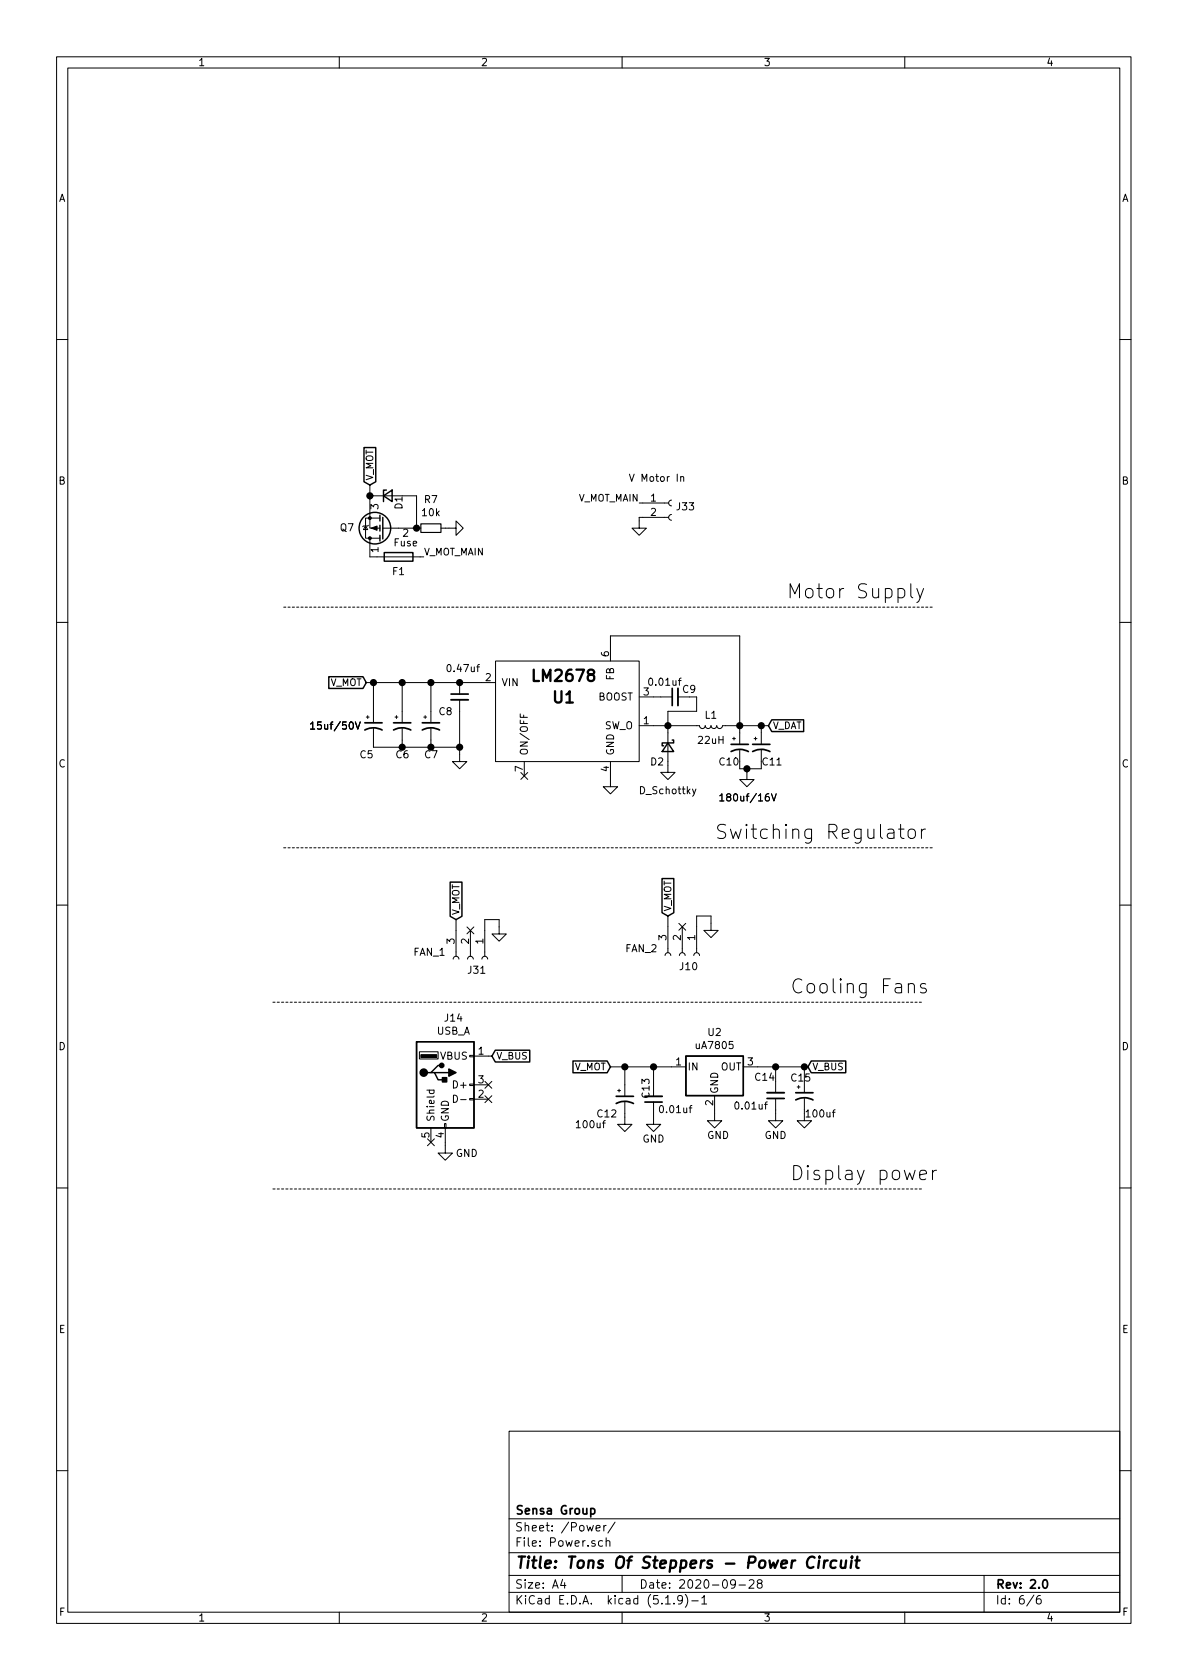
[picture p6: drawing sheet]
<svg xmlns="http://www.w3.org/2000/svg" width="210mm" height="297mm" viewBox="0 0 210 297" stroke-linecap="round" stroke-linejoin="round" font-family="sans-serif">
<g fill="none" stroke="#000" stroke-width=".18">
<path d="M10 10h190v277h-190zM12 12h186v273.1h-186zM60 10v2M110 10v2M160 10v2M10 60h2M198 60h2M64.6 93l.4 .6h-.7zM65.2 92.9l-.2 .1h-.7l-.2 .1M65.4 85.8v7.6h1.8M65.4 95.2v3.3h9.5M65.4 87.7h3.9"/>
<path d="M67.2 91.6h-2.6v3.6h2.6M67.7 93.4h6.7M71.1 87.7h2.6v5.7M78 93.4h2.6v-1.3l1.3 1.3-1.3 1.3v-1.3M111.3 83.8l.4 1.3 .4-1.3M113 88.9h5.2M118.2 91.5h-5.2v1.9h1.3l-1.3 1.3-1.2-1.3h1.2M118.7 91l-.3 .1-.2 .3 .1 .4 .4 .2M118.7 88.4l-.3 .1-.2 .4 .1 .3 .4 .2M120.4 84.4l.1-.1h.4v.8M10 110h2M87.6 116.9h25.4v17.8h-25.4z"/>
<path d="M107.9 116.9v-4.5h22.9v19.2M161.1 103.2v2.1l.3 .4M162.1 104l.6 1.7M163.3 104l-.8 2.3-.4 .2M198 110h2M54.9 128l.4-.4v1.3M54.9 128.9h.8M62.8 127.6l.5 1.3 .4-1.3M64.8 126.8h.5M64.8 120.7h22.8M65 126.5v.5M66 120.7v7.1"/>
<path d="M66 128.8v3.3h15.3M69.8 126.8h.6M70.1 126.5v.5M71.1 120.7v7.1M71.1 128.8v3.3M74.9 126.8h.5M75.2 126.5v.5M76.2 120.7v7.1M76.2 128.8v3.3M81.3 123.7v11h1.2l-1.2 1.2-1.3-1.2h1.3M81.3 120.7v2M92 126.2v.6h1.3"/>
<path d="M92.1 136.6l1.2 1.2M92.7 134.7v2.5M93.3 136.6l-1.2 1.2M107.9 134.7v4.4h1.3l-1.3 1.3-1.2-1.3h1.2M113 128.3h10.7l.1 .3 .3 .2 .4-.1 .2-.4 .1 .3 .3 .2 .4-.1 .2-.4 .1 .3 .4 .2 .3-.1 .2-.4 .1 .3 .4 .2 .4-.1 .2-.4h8.1M113 123.2h5.9M119.9 123.2h3.3v2.6h-5.1v10.8h1.3l-1.3 1.2-1.3-1.2h1.3M123.1 139.5l-.5 1.2-.1 .1M129.5 130.6h.5M129.8 130.3v.5M130.8 132.6v2.1M130.8 135.9h3.8"/>
<path d="M132.1 135.9v1.9h1.2l-1.2 1.3-1.3-1.3h1.3M133.3 130.6h.6M133.6 130.3v.5M134.6 128.3v3.3M134.6 132.6v2.1M127.3 140.7l.4-.4v1.3M127.3 141.6h.7M136.4 140.3l.5 1.3 .4-1.3M158.9 146.6h1M159.3 145.8v2.1l.1 .2 .5 .1M160.7 146.8a.69 .69 0 0 1 1.2 .3v.7a.67 .67 0 0 1-.7 .5 .67 .67 0 0 1-.6-.5zM162.9 146.6v1.6"/>
<path d="M163.7 146.6a.59 .59 0 0 0-.8 .5M10 160h2M80.1 169.6l.2-.3 .2-.2 .5 .1 .2 .4M80.6 162.6v6.5M82.6 163.9l1.2 1.2M82.7 169.6l.1-.3 .3-.2 .4 .1 .2 .4M83.2 164.5v4.6M83.8 163.9l-1.2 1.2M85.2 169.6l.1-.3 .3-.2 .5 .1 .1 .4M88.3 165.1h-1.3l1.3 1.3 1.2-1.3h-1.2v-2.5h-2.6v6.5M117.6 168.9l.1-.3 .3-.2 .4 .2 .2 .3M118.1 162v6.4"/>
<path d="M120 163.3l1.3 1.2M120.1 168.9l.2-.3 .2-.2 .5 .2 .2 .3M120.6 163.9v4.5M121.3 163.3l-1.3 1.2M122.7 168.9l.1-.3 .3-.2 .4 .2 .2 .3M125.7 164.5h-1.2l1.2 1.3 1.3-1.3h-1.3v-2.5h-2.5v6.4M160.6 174.1a.62 .62 0 0 1 1.1 .2v1.3M163.7 174l-.6-.1-.2 .1-.1 .3 .1 .3 .8 .2 .1 .3-.1 .3-.2 .2-.7-.2M198 160h2M74.2 186h3.3v1.2h-3.3zM75.5 192.7h1.3M76 192.7l-.1 .4 .2 .3 .6-.1v-.6"/>
<path d="M76.2 199.4v2.6M78.6 198.7h.3v.7h-.3zM78.7 199.4v4.5h1.3l-1.3 1.2-1.2-1.2h1.2M80.2 193.6a.64 .64 0 0 1 .7 .7 .64 .64 0 0 1-.7 .6zM81.5 194.4h.9M83.1 194.2h.7v.3h-.7zM83.1 191.7h.7v.2h-.7zM83.1 186.6h.7v.3h-.7zM83.8 186.7h3.2M83.8 194.3h2.6M83.8 191.8h2.6M85.8 193.7l1.2 1.3"/>
<path d="M85.8 191.2l1.2 1.2M87 191.2l-1.2 1.2M87 193.7l-1.2 1.3M107.9 188.6h13.4M109.2 192.8h.5M109.5 192.6v.5M110.5 194.9v3.9h1.3l-1.3 1.3-1.3-1.3h1.3M110.5 188.6v5.2M115.6 194.9v3.9h1.2l-1.2 1.3-1.3-1.3h1.3M115.6 188.6v5.2M126.4 193.7v4.5h1.2l-1.2 1.2-1.3-1.2h1.3M131.4 188.6h11.5"/>
<path d="M137.2 194.2v4h1.2l-1.2 1.2-1.3-1.2h1.3M137.2 188.6v4.6M141 192.2h.5M141.2 191.9v.5M142.2 194.2v4h1.3l-1.3 1.2-1.2-1.2h1.2M142.2 188.6v4.6M10 210h2M75.6 201.4l1.2 1.2M76.8 201.4l-1.2 1.2M162.6 207.7l1.2-.2-.1-.5-.7-.1-.2 .1-.2 .3v.9l.2 .2 .2 .2 .7-.2M164.9 206.9v1.7M165.6 206.9a.59 .59 0 0 0-.7 .5"/>
<path d="M198 210h2M90 253h108v32.1h-108zM10 260h2M90 278.5h108M90 274.5h108M90 268.5h108M99.5 279.2l-.4 1.1h1M99.8 279.8v1M105.4 270.2l.7-.1v-.3l-.5-.1-.2 .2 .1 .7h.6M106.6 272.5l-.5-.1-.3 .3 .1 .6 .2 .1 .5-.1M106.8 269.7v1M107.2 272.5h.1a.37 .37 0 0 1 .5 .1v.8"/>
<path d="M107.2 269.7l-.4 .1v.2M107.2 271.9v1.5M108.8 269.1l-1.3 2M110 278.5v3M130 279.9l-.1 .3a.48 .48 0 0 1-.6-.1v-.6a.48 .48 0 0 1 .6-.1l.1 .1a1.19 1.19 0 0 1-.2 1.2l-.5 .1M132.5 279.5l.2-.2h.3l.3 .2v.2v.2l-.9 .9h.9M134.2 279.9l-.3-.2 .1-.2 .2-.2 .4 .1 .2 .2-.1 .2-.6 .2a.48 .48 0 0 0-.1 .7l.2 .1 .5-.1a.48 .48 0 0 0-.1-.7l-.1-.1M174 278.5v6.6M198 260h2M60 285.1v1.9M90 281.5h108M110 285.1v1.9"/>
<path d="M117.7 283.6h.8M119.2 283.5v.1M120.7 282.7l-.1 .2a.48 .48 0 0 1-.6 .1l-.2-.3 .2-.5a.48 .48 0 0 1 .6 .1 1.27 1.27 0 0 1-.2 1.2l-.4 .1M121.2 281.9a1.71 1.71 0 0 1 0 2.3M122.3 283h1.2M124.1 282.5l.4-.4v1.5M124.1 283.6h.9M130.7 280.2h1.1M160 285.1v1.9M182.8 282l-1.2 2M184 282.1a.62 .62 0 0 0-.7 .6v.8l.3 .1 .4-.1 .1-.5-.1-.3h-.4l-.3 .3"/>
</g>
<g fill="none" stroke="#000" stroke-width=".3">
<path d="M64.5 129.1a3.2 3.2 0 0 1 3.1 0M64.5 127.8h3.1M69.6 129.1a3.2 3.2 0 0 1 3 0M69.6 127.8h3M74.7 129.1a3.2 3.2 0 0 1 3 0M74.7 127.8h3M79.8 122.7h3M118.9 121.7v3.1M129.3 132.9a3.2 3.2 0 0 1 3 0M129.3 131.6h3M133.1 132.9a3.2 3.2 0 0 1 3 0M133.1 131.6h3"/>
<path d="M109 195.1a3.2 3.2 0 0 1 3 0M109 193.8h3M114 194.9h3.1M135.6 194.2h3.1M140.7 194.5a3.2 3.2 0 0 1 3.1 0M140.7 193.2h3.1M104.5 266.8l.4-.1 .3 .3-.1 .6-.2 .1-.4-.1M184.5 279.5l.2-.2a.81 .81 0 0 1 .6 .6 .81 .81 0 0 1-.3 .8l-.1 .1a.79 .79 0 0 1-.4-1.3z"/>
</g>
<path d="M144 275.4a.87 .87 0 0 0-1 0 .87 .87 0 0 0-.3 1 .69 .69 0 0 0 .3 .7 .69 .69 0 0 0 .8-.1M144.9 275.9l-.2 1.3M144.9 275.2v.2M145.8 275.9l-.2 1.3M146.4 275.9a.54 .54 0 0 0-.6 .4M147.9 276a.68 .68 0 0 0-1 .3l-.1 .5 .2 .3 .2 .1 .6-.1M148.8 275.9l-.1 1.2a.56 .56 0 0 0 .8-.1M149.6 275.9l-.1 1.3M150.6 275.9l-.2 1.3M150.7 275.2l-.1 .2M151.3 275.9h.7M151.6 275.2l-.2 1.7 .1 .2 .3 .1" fill="none" stroke="#000" stroke-width=".41"/>
<g fill="none" stroke="#000" stroke-width=".25">
<path d="M64.4 79.1h2v6.1l-1 .6-1-.6zM67.2 91.1v1M67.2 92.9v1M67.2 94.7v1M67.7 91.5v3.8M67.8 87.7l1.5-1v2zM67.9 97.7h5.1v1.5h-5.1zM68.3 86.7h-.5v2M58.1 119.6h6.1l.6 1.1-.6 1h-6.1zM118.1 131.4l1 1.5h-2zM118.9 130.8h.2v.6h-2v.5h.2M136.5 127.3h5.6v2h-5.6l-.6-1z"/>
<path d="M79.6 156h2.1v6l-1.1 .6-1-.6zM117.1 155.3h2.1v6.1l-1.1 .6-1-.6zM73.7 184.2h10.1v15.2h-10.1zM76.2 189.6h.6l.7 1.3h1.2M76.8 189.6h2.6M78.1 188.4h-.6l-1.3 1.2h-.6M87.6 185.7h6.1v2.1h-6.1l-.6-1.1zM101.3 187.6h6.1l.5 1-.5 1.1h-6.1zM121.3 186.7h10.1v7h-10.1zM143.5 187.6h6.1v2.1h-6.1l-.6-1.1z"/>
<circle cx="66.3" cy="93.4" r="2.79"/>
</g>
<path d="M79.8 123.7h3M119.9 121.7v3.1M114 193.8h3.1M135.6 193.2h3.1" fill="none" stroke="#000" stroke-width=".33"/>
<path d="M74.4 92.6h3.6v1.5h-3.6z" fill="none" stroke="#000" stroke-width=".2"/>
<g fill="#000" stroke="#000" stroke-width=".25">
<path d="M78.2 190.5h.8v.8h-.8zM79.4 189l1.2 .6-1.2 .7z"/>
<circle cx="65.4" cy="87.7" r=".51"/>
<circle cx="73.7" cy="93.4" r=".51"/>
<circle cx="66" cy="120.7" r=".51"/>
<circle cx="71.1" cy="120.7" r=".51"/>
<circle cx="71.1" cy="132.1" r=".51"/>
<circle cx="76.2" cy="120.7" r=".51"/>
<circle cx="76.2" cy="132.1" r=".51"/>
<circle cx="81.3" cy="120.7" r=".51"/>
<circle cx="81.3" cy="132.1" r=".51"/>
<circle cx="118.1" cy="128.3" r=".51"/>
<circle cx="130.8" cy="128.3" r=".51"/>
<circle cx="132.1" cy="135.9" r=".51"/>
<circle cx="134.6" cy="128.3" r=".51"/>
<circle cx="74.9" cy="189.6" r=".63"/>
<circle cx="78.1" cy="188.4" r=".38"/>
<circle cx="110.5" cy="188.6" r=".51"/>
<circle cx="115.6" cy="188.6" r=".51"/>
<circle cx="137.2" cy="188.6" r=".51"/>
<circle cx="142.2" cy="188.6" r=".51"/>
</g>
<g fill="#000" stroke="#000" stroke-width=".18">
<path d="M65.7 93.4l1-.4v.8zM74.4 186.5h2.8v.5h-2.8z"/>
<circle cx="65.4" cy="91.6" r=".25"/>
<circle cx="65.4" cy="95.2" r=".25"/>
</g>
<path d="M50.2 107.4h114.9M50.2 149.9h114.9M48.3 177.2h114.9M48.3 210.2h114.9" fill="none" stroke="#000" stroke-width=".18" stroke-dasharray=".4 .4"/>
<g font-size="3.5">
<text x="139.1" y="105.8">Motor Supply</text>
<text x="126.4" y="148.4">Switching Regulator</text>
<text x="139.7" y="175.7">Cooling Fans</text>
<text x="139.7" y="208.7">Display power</text>
</g>
<g font-size="2.8">
<text x="94.6" y="120.5">LM2678</text>
<text x="97.9" y="124.3">U1</text>
<text x="91" y="277.3">Title: Tons Of Steppers - Power Circuit</text>
</g>
<g font-size="2.1">
<text x="91" y="267.8">Sensa Group</text>
<text x="91" y="273.5">File: Power.sch</text>
<text x="91" y="270.8">Sheet: /Power/</text>
<text x="91" y="280.9">Size: A4</text>
<text x="113" y="280.9">Date: 2020-09-28</text>
<text x="176" y="280.9">Rev: 2.0</text>
<text x="91" y="283.7">KiCad E.D.A. kicad (5.1.9)-1</text>
<text x="176" y="283.7">Id: 6/6</text>
</g>
<g font-size="1.8">
<text x="35" y="11.7">1</text>
<text x="85" y="11.7">2</text>
<text x="135" y="11.7">3</text>
<text x="185" y="11.7">4</text>
<text x="10.4" y="35.7">A</text>
<text x="198.4" y="35.7">A</text>
<text x="10.4" y="85.7">B</text>
<text x="75.1" y="89">R7</text>
<text x="111.9" y="85.2">V Motor In</text>
<text x="115.1" y="88.7">1</text>
<text x="198.4" y="85.7">B</text>
<text x="60.2" y="93.9">Q7</text>
<text x="66.9" y="90.1" transform="rotate(-90 66.9 90.1)">3</text>
<text x="71.2" y="90" transform="rotate(-90 71.2 90)">D1</text>
<text x="71.3" y="94.9">2</text>
<text x="74.7" y="91.3">10k</text>
<text x="115.1" y="91.2">2</text>
<text x="119.7" y="90.2">J33</text>
<text x="66.9" y="97.7" transform="rotate(-90 66.9 97.7)">1</text>
<text x="69.5" y="101.7">F1</text>
<text x="69.7" y="96.6">Fuse</text>
<text x="79.3" y="118.8">0.47uf</text>
<text x="107.7" y="116.1" transform="rotate(-90 107.7 116.1)">6</text>
<text x="85.9" y="120.4">2</text>
<text x="88.6" y="121.3">VIN</text>
<text x="105.7" y="123.9">BOOST</text>
<text x="108.6" y="120.3" transform="rotate(-90 108.6 120.3)">FB</text>
<text x="113.8" y="123">3</text>
<text x="115" y="121.2">0.01uf</text>
<text x="120.8" y="122.5">C9</text>
<text x="55.6" y="129">15uf/50V</text>
<text x="77.7" y="126.5">C8</text>
<text x="106.8" y="128.9">SW_O</text>
<text x="113.8" y="128.1">1</text>
<text x="123.6" y="131.5">22uH</text>
<text x="124.7" y="127.1">L1</text>
<text x="10.4" y="135.7">C</text>
<text x="63.7" y="134.1">C5</text>
<text x="70.1" y="134.1">C6</text>
<text x="75.1" y="134.1">C7</text>
<text x="92.5" y="136.4" transform="rotate(-90 92.5 136.4)">7</text>
<text x="93.3" y="133.6" transform="rotate(-90 93.3 133.6)">ON/OFF</text>
<text x="107.7" y="136.4" transform="rotate(-90 107.7 136.4)">4</text>
<text x="108.6" y="133.6" transform="rotate(-90 108.6 133.6)">GND</text>
<text x="115.1" y="135.3">D2</text>
<text x="127.3" y="135.3">C10</text>
<text x="134.9" y="135.3">C11</text>
<text x="198.4" y="135.7">C</text>
<text x="113.3" y="140.4">D_Schottky</text>
<text x="128.1" y="141.7">180uf/16V</text>
<text x="80.4" y="166.9" transform="rotate(-90 80.4 166.9)">3</text>
<text x="82.9" y="166.9" transform="rotate(-90 82.9 166.9)">2</text>
<text x="85.5" y="166.9" transform="rotate(-90 85.5 166.9)">1</text>
<text x="117.9" y="166.3" transform="rotate(-90 117.9 166.3)">3</text>
<text x="120.4" y="166.3" transform="rotate(-90 120.4 166.3)">2</text>
<text x="122.9" y="166.3" transform="rotate(-90 122.9 166.3)">1</text>
<text x="73.2" y="169">FAN_1</text>
<text x="82.8" y="172.2">J31</text>
<text x="110.6" y="168.4">FAN_2</text>
<text x="120.3" y="171.5">J10</text>
<text x="10.4" y="185.7">D</text>
<text x="77.2" y="182.9">USB_A</text>
<text x="78.7" y="180.6">J14</text>
<text x="123.2" y="185.5">uA7805</text>
<text x="125.2" y="183.2">U2</text>
<text x="198.4" y="185.7">D</text>
<text x="77.9" y="187.4">VBUS</text>
<text x="84.6" y="186.5">1</text>
<text x="84.6" y="191.6">3</text>
<text x="119.5" y="188.4">1</text>
<text x="121.5" y="189.3">IN</text>
<text x="127.5" y="189.3">OUT</text>
<text x="132.2" y="188.4">3</text>
<text x="133.6" y="191.1">C14</text>
<text x="140" y="191.2">C15</text>
<text x="80.5" y="192.4">D+</text>
<text x="84.6" y="194.1">2</text>
<text x="105.7" y="197.6">C12</text>
<text x="114.9" y="194.1" transform="rotate(-90 114.9 194.1)">C13</text>
<text x="116.9" y="196.8">0.01uf</text>
<text x="126.1" y="195.5" transform="rotate(-90 126.1 195.5)">2</text>
<text x="127" y="193.5" transform="rotate(-90 127 193.5)">GND</text>
<text x="130.2" y="196.2">0.01uf</text>
<text x="142.7" y="197.6">100uf</text>
<text x="75.9" y="201.2" transform="rotate(-90 75.9 201.2)">5</text>
<text x="76.8" y="198.4" transform="rotate(-90 76.8 198.4)">Shield</text>
<text x="78.5" y="201.2" transform="rotate(-90 78.5 201.2)">4</text>
<text x="79.4" y="198.4" transform="rotate(-90 79.4 198.4)">GND</text>
<text x="102.1" y="199.5">100uf</text>
<text x="113.6" y="202">GND</text>
<text x="125" y="201.4">GND</text>
<text x="135.2" y="201.4">GND</text>
<text x="80.6" y="204.6">GND</text>
<text x="10.4" y="235.7">E</text>
<text x="198.4" y="235.7">E</text>
<text x="10.5" y="285.7">F</text>
<text x="35" y="286.7">1</text>
<text x="85" y="286.7">2</text>
<text x="135" y="286.7">3</text>
<text x="185" y="286.7">4</text>
<text x="198.5" y="285.7">F</text>
</g>
<g font-size="1.7">
<text x="66" y="85" transform="rotate(-90 66 85)">V_MOT</text>
<text x="102.1" y="88.7">V_MOT_MAIN</text>
<text x="74.9" y="98.2">V_MOT_MAIN</text>
<text x="58.3" y="121.3">V_MOT</text>
<text x="136.6" y="128.9">V_DAT</text>
<text x="81.2" y="161.9" transform="rotate(-90 81.2 161.9)">V_MOT</text>
<text x="118.7" y="161.2" transform="rotate(-90 118.7 161.2)">V_MOT</text>
<text x="87.7" y="187.3">V_BUS</text>
<text x="101.5" y="189.2">V_MOT</text>
<text x="143.6" y="189.2">V_BUS</text>
</g>
</svg>
